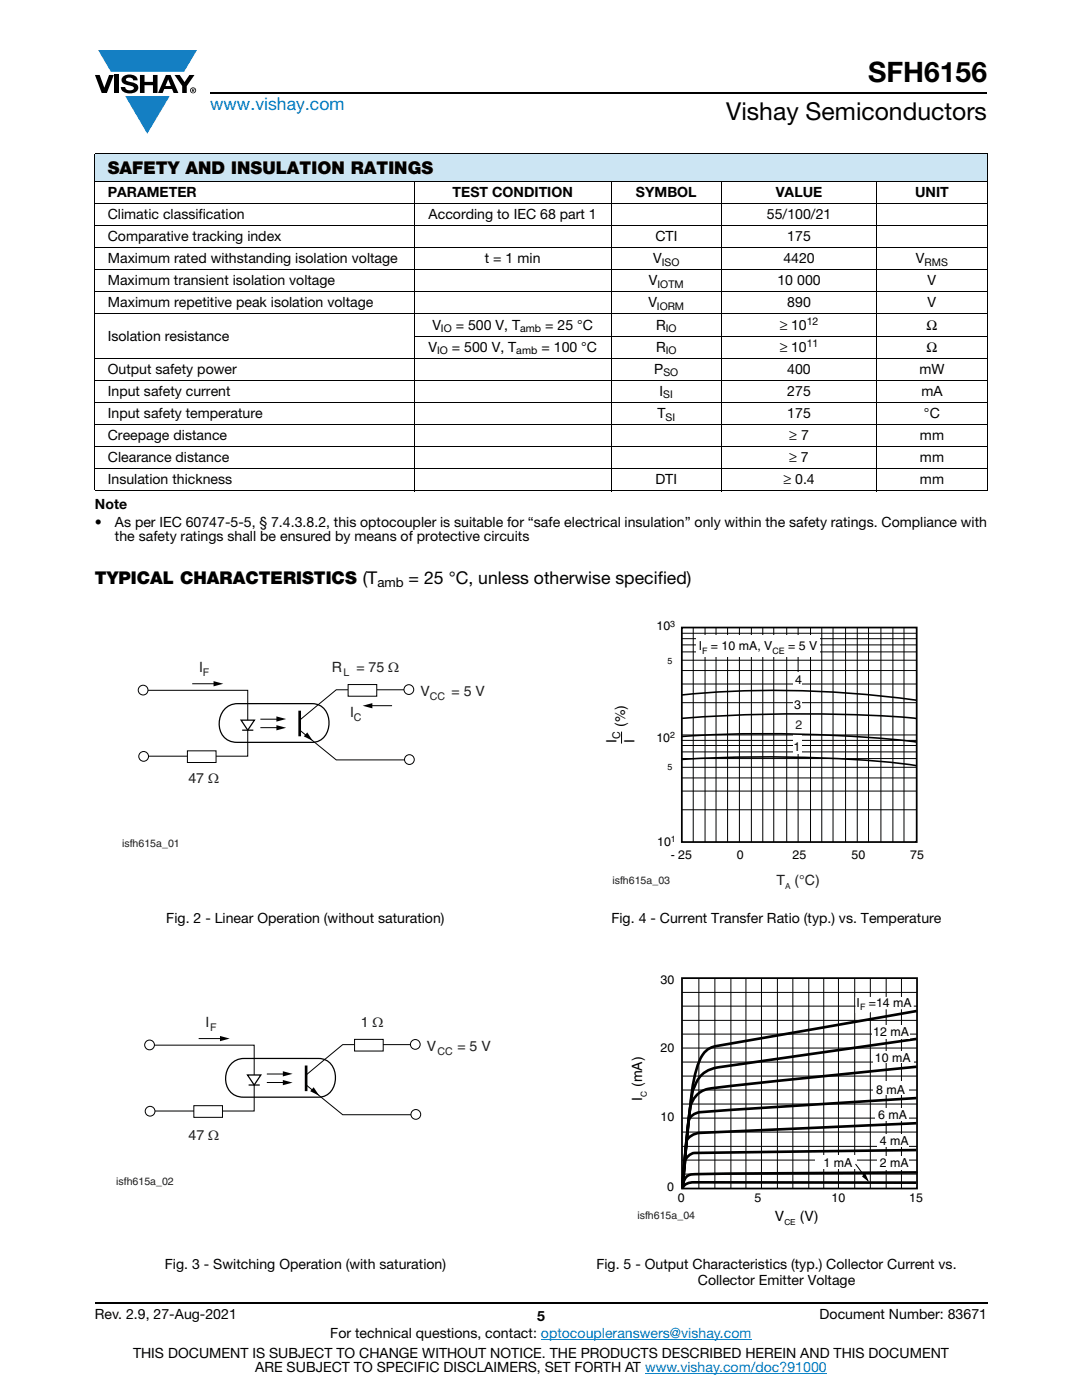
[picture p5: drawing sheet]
<svg xmlns="http://www.w3.org/2000/svg" width="216mm" height="279mm" viewBox="0 0 216 279" stroke-linecap="round" stroke-linejoin="round" font-family="sans-serif">
<g fill="#147fc3">
<path d="M19.6 10h19.7l-2.6 4.3h-1.1h-13.5z"/>
<path d="M25 19.2h8.9l-4.5 7.5z"/>
</g>
<g fill="#000">
<path d="M18.9 15h1l.9 2.5 1-2.5h.9l-1.4 3.6h-1zM22.9 15h.9v3.6h-.9zM24.6 15.3a2.1 2.1 0 0 1 2.8 .3l.1 .4h-.9a.79 .79 0 0 0-.7-.5 .79 .79 0 0 0-.8 .4l.3 .3 1 .2a1.08 1.08 0 0 1 1.2 1 1.08 1.08 0 0 1-1.1 1.2 1.73 1.73 0 0 1-2.4-1.2h.9a.96 .96 0 0 0 .8 .6 .96 .96 0 0 0 .9-.4 1.31 1.31 0 0 0-1.2-.6 1.03 1.03 0 0 1-1.1-.6 1.03 1.03 0 0 1 .2-1.1zM27.9 15h.9v1.3h1.7v-1.3h.9v3.6h-.9v-1.6h-1.7v1.6h-.9zM34.8 15h1.1l.9 1.4 1-1.4h1l-1.5 2.2v1.4h-.9v-1.4z"/>
<path d="M33.6 15.9l.5 1.3h-1.1zM33.1 15l-1.6 3.6h1l.3-.8h1.5l.3 .8h1l-1.6-3.6z"/>
<path d="M38.4 17.8h.2v.2h-.2zM38.3 17.7v.7h.1v-.3l.4 .3-.2-.3 .2-.2-.1-.2z"/>
<path d="M38.1 18a.46 .46 0 0 1 .9 0 .46 .46 0 0 1-.9 0zM37.9 18a.6 .6 0 0 0 1.2 0 .6 .6 0 0 0-1.2 0z"/>
</g>
<path d="M42 18.6h155M18.9 260h178.1" fill="none" stroke="#000" stroke-width=".36"/>
<path d="M107.9 267.3h42.1M128.7 274h36.3" fill="none" stroke="#007ec4" stroke-width=".2"/>
<path d="M18.9 30.7h178.1v5.5h-178.1z" fill="#cce5f3"/>
<g fill="#fff">
<path d="M18.9 36.2h63.8v4.4h-63.8z"/>
<path d="M82.7 36.2h39.2v4.4h-39.2z"/>
<path d="M121.9 36.2h22.1v4.4h-22.1z"/>
<path d="M144 36.2h30.9v4.4h-30.9z"/>
<path d="M174.9 36.2h22.1v4.4h-22.1z"/>
</g>
<g fill="none" stroke="#000" stroke-width=".2">
<path d="M18.9 30.7h178.1M18.9 36.2h178.1M18.9 30.8v67.1M82.7 36.1v61.9M121.9 36.1v61.9M144 36.1v61.9M174.9 36.1v61.9M197 30.8v67.1M18.9 40.6h178.1M18.9 45h178.1M18.9 49.4h178.1M18.9 53.8h178.1"/>
<path d="M18.9 58.3h178.1M18.9 62.7h178.1M18.9 71.5h178.1M18.9 75.9h178.1M82.6 67.1h114.4M18.9 80.3h178.1M18.9 84.7h178.1M18.9 89.1h178.1M18.9 93.5h178.1M18.9 97.9h178.1M28.5 137.8h20.9v13.1h-20.9M38.4 136.5h4.8"/>
<path d="M81.7 137.7h-14.6l-7.2 5.9M52 145.2h3.9M59.9 145.8l7.2 5.9h14.6M73.3 140.8h4.9"/>
</g>
<path d="M42.6 135.9l2 .6-2 .5zM55.2 143l1.9 .5-1.9 .5zM55.2 144.7l1.9 .5-1.9 .6zM61.3 146.2l1.1 1.7-1.8-.9zM72.4 140.8l1.9-.5v1.1z" fill="#000"/>
<path d="M44.9 141.5a4 4 0 0 1 3.4-1.1h11.7a7.6 7.6 0 0 1 4 .5 4.3 4.3 0 0 1 0 6.8 7.4 7.4 0 0 1-4 .5h-10.3a8.8 8.8 0 0 1-4.3-.5 4.2 4.2 0 0 1-.5-6.2zM48.3 145.7h2.2" fill="none" stroke="#000" stroke-width=".25"/>
<path d="M59.8 141.8v5.1" fill="none" stroke="#000" stroke-width=".53"/>
<path d="M37.4 149.8h5.7v2.4h-5.7z" fill="#fff"/>
<path d="M37.4 149.8h5.7v2.4h-5.7z" fill="none" stroke="#000" stroke-width=".2"/>
<path d="M69.5 136.6h5.7v2.3h-5.7z" fill="#fff"/>
<path d="M69.5 136.6h5.7v2.3h-5.7zM52 143.5h3.9" fill="none" stroke="#000" stroke-width=".2"/>
<circle cx="28.6" cy="137.7" r=".97" fill="#fff"/>
<circle cx="28.6" cy="137.7" r=".97" fill="none" stroke="#000" stroke-width=".2"/>
<circle cx="28.7" cy="151" r=".97" fill="#fff"/>
<circle cx="28.7" cy="151" r=".97" fill="none" stroke="#000" stroke-width=".2"/>
<circle cx="81.6" cy="137.6" r=".97" fill="#fff"/>
<circle cx="81.6" cy="137.6" r=".97" fill="none" stroke="#000" stroke-width=".2"/>
<circle cx="81.7" cy="151.6" r=".97" fill="#fff"/>
<circle cx="81.7" cy="151.6" r=".97" fill="none" stroke="#000" stroke-width=".2"/>
<path d="M48.1 143.7h2.7l-1.4 2z" fill="#fff"/>
<path d="M48.1 143.7h2.7l-1.4 2zM46.2 212.3a4 4 0 0 1 3.4-1.1h11.7a7.6 7.6 0 0 1 4 .5 4.3 4.3 0 0 1 0 6.8 7.4 7.4 0 0 1-4 .5h-10.3a8.8 8.8 0 0 1-4.3-.5 4.2 4.2 0 0 1-.5-6.2zM49.6 216.5h2.2" fill="none" stroke="#000" stroke-width=".25"/>
<path d="M29.8 208.6h20.9v13.1h-20.9M39.6 207.3h4.9M53.2 216h4M61.2 216.6l7.2 5.9h14.5M82.9 208.5h-14.5l-7.2 5.9" fill="none" stroke="#000" stroke-width=".2"/>
<path d="M61.1 212.6v5.2" fill="none" stroke="#000" stroke-width=".53"/>
<path d="M43.9 206.7l1.9 .6-1.9 .5zM56.4 213.8l2 .5-2 .5zM56.4 215.5l2 .6-2 .5zM62.6 217l1.1 1.7-1.8-.9z" fill="#000"/>
<path d="M38.7 220.7h5.7v2.3h-5.7z" fill="#fff"/>
<path d="M38.7 220.7h5.7v2.3h-5.7z" fill="none" stroke="#000" stroke-width=".2"/>
<path d="M70.7 207.4h5.8v2.4h-5.8z" fill="#fff"/>
<path d="M53.2 214.3h4M70.7 207.4h5.8v2.4h-5.8z" fill="none" stroke="#000" stroke-width=".2"/>
<circle cx="29.8" cy="208.5" r=".97" fill="#fff"/>
<circle cx="29.8" cy="208.5" r=".97" fill="none" stroke="#000" stroke-width=".2"/>
<circle cx="29.9" cy="221.8" r=".97" fill="#fff"/>
<circle cx="29.9" cy="221.8" r=".97" fill="none" stroke="#000" stroke-width=".2"/>
<circle cx="82.9" cy="208.4" r=".97" fill="#fff"/>
<circle cx="82.9" cy="208.4" r=".97" fill="none" stroke="#000" stroke-width=".2"/>
<circle cx="83" cy="222.4" r=".97" fill="#fff"/>
<circle cx="83" cy="222.4" r=".97" fill="none" stroke="#000" stroke-width=".2"/>
<path d="M49.4 214.5h2.7l-1.4 2z" fill="#fff"/>
<path d="M49.4 214.5h2.7l-1.4 2z" fill="none" stroke="#000" stroke-width=".25"/>
<path d="M136.1 125.2h46.8v42.8h-46.8z" fill="none" stroke="#000" stroke-width=".35"/>
<g fill="none" stroke="#000" stroke-width=".2">
<path d="M136.1 136.5h46.8M136.1 133.8h46.8M136.1 131.8h46.8M136.1 130.1h46.8M136.1 128.7h46.8M136.1 127.5h46.8M136.1 126.4h46.8M138.3 125.2v42.8M140.7 125.2v42.8M142.9 125.2v42.8M145.2 125.2v42.8M147.5 125.2v42.8"/>
<path d="M149.9 125.2v42.8M152.2 125.2v42.8M154.4 125.2v42.8M157 125.2v42.8M159.3 125.2v42.8M161.7 125.2v42.8M164 125.2v42.8M166.2 125.2v42.8M168.7 125.2v42.8M171.1 125.2v42.8M173.3 125.2v42.8M175.8 125.2v42.8"/>
<path d="M178.2 125.2v42.8M180.4 125.2v42.8M124 146v2.4M136.1 157.9h46.8M136.1 155.3h46.8M136.1 153.1h46.8M136.1 151.4h46.8M136.1 150.1h46.8M136.1 148.8h46.8M136.1 147.8h46.8M136.1 146.7h46.8M136.1 140.2h46.8"/>
<path d="M136.1 161.6h46.8"/>
</g>
<path d="M158.3 134.3h1.7v16.1h-1.7z" fill="#fff"/>
<path d="M136.1 138.7a199.2 199.2 0 0 1 46.8 1M136.1 143.4a292.8 292.8 0 0 1 46.8 0M136.1 147a264.6 264.6 0 0 1 46.8 1.1M136.1 151.6a263.8 263.8 0 0 1 45.7 1l1.1 .2" fill="none" stroke="#000" stroke-width=".32"/>
<path d="M138.8 126.8h24.7v4.2h-24.7z" fill="#fff"/>
<path d="M136.1 195.2h46.9v42h-46.9z" fill="none" stroke="#000" stroke-width=".35"/>
<g fill="none" stroke="#000" stroke-width=".2">
<path d="M136.1 198.1h46.9M139.5 195.2v42M142.6 195.2v42M145.8 195.2v42M148.8 195.2v42M151.9 195.2v42M155.1 195.2v42M158.2 195.2v42M161.4 195.2v42M164.4 195.2v42M167.3 195.2v42M170.5 195.2v42"/>
<path d="M173.7 195.2v42M176.8 195.2v42M179.9 195.2v42M136.1 217.5h46.9M136.1 214.8h46.9M136.1 212h46.9M136.1 209.2h46.9M136.1 206.4h46.9M136.1 203.6h46.9M136.1 200.8h46.9M136.1 234.3h46.9M136.1 231.5h46.9"/>
<path d="M136.1 228.8h46.9M136.1 225.9h46.9M136.1 223.1h46.9M136.1 220.3h46.9"/>
</g>
<path d="M182.9 219.1l-42.8 2.8a2.57 2.57 0 0 0-2.8 2.5l-1 12.3M182.9 201.8l-39.3 6.9a4.6 4.6 0 0 0-4.3 3.6 57.3 57.3 0 0 0-2 12.6l-1.2 11.3M182.9 207.3l-38.5 5.5a5.9 5.9 0 0 0-5.7 3.7l-.2 .5a24.2 24.2 0 0 0-1.1 6.9l-1.1 11.5M182.9 212.9l-39.9 4.2a5.2 5.2 0 0 0-4.7 2.5 6.1 6.1 0 0 0-.8 2.7l-1.3 13.7M182.9 234l-44.5 .3a1.9 1.9 0 0 0-2 1.7l-.2 1.1M182.9 224.2l-42.8 1.9a2.99 2.99 0 0 0-3.2 2.1l-.7 8.9a2.33 2.33 0 0 1 2.6-1.1h44.1M182.9 229.5l-42.9 .6a3.1 3.1 0 0 0-2.8 .8 2.52 2.52 0 0 0-.6 2l-.4 3.9" fill="none" stroke="#000" stroke-width=".53"/>
<g fill="#fff">
<path d="M162.7 230.7h8.2v2.6h-8.2z"/>
<path d="M175.1 230.7h6.3v2.7h-6.3z"/>
<path d="M175.2 226.4h6.2v2.5h-6.2z"/>
<path d="M174.6 221.2h6.8v2.5h-6.8z"/>
<path d="M174.2 215.8h7.1v2.8h-7.1z"/>
<path d="M174.2 209.9h8.1v2.3h-8.1z"/>
<path d="M174 204.6h7.5v2.7h-7.5z"/>
<path d="M170.7 199h11.6v2.4h-7.5l-1.4 .8h-2.7z"/>
</g>
<path d="M170.7 232.3l2.5 3.3" fill="none" stroke="#000" stroke-width=".2"/>
<path d="M172.6 234l.8 1.9-1.4-1.1z" fill="#000"/>
<text font-size="5.6" x="173.2" y="16.4">SFH6156</text>
<text font-size="4.9" x="144.9" y="24">Vishay Semiconductors</text>
<text font-size="3.5" fill="#007ec4" x="42" y="21.9">www.vishay.com</text>
<g font-size="3.5">
<text x="21.5" y="34.8">SAFETY AND INSULATION RATINGS</text>
<text x="18.9" y="116.5">TYPICAL CHARACTERISTICS (T</text>
<text x="81.5" y="116.5">= 25 °C, unless otherwise specified)</text>
</g>
<g font-size="2.8">
<text x="21.5" y="39.3">PARAMETER</text>
<text x="90.3" y="39.3">TEST CONDITION</text>
<text x="126.9" y="39.3">SYMBOL</text>
<text x="154.8" y="39.3">VALUE</text>
<text x="182.6" y="39.3">UNIT</text>
<text x="21.5" y="43.7">Climatic classification</text>
<text x="85.5" y="43.7">According to IEC 68 part 1</text>
<text x="153" y="43.7">55/100/21</text>
<text x="21.5" y="48.1">Comparative tracking index</text>
<text x="21.5" y="52.6">Maximum rated withstanding isolation voltage</text>
<text x="96.7" y="52.6">t = 1 min</text>
<text x="130.3" y="52.6">V</text>
<text x="130.8" y="48.1">CTI</text>
<text x="156.3" y="52.6">4420</text>
<text x="157.1" y="48.1">175</text>
<text x="182.8" y="52.6">V</text>
<text x="21.5" y="57">Maximum transient isolation voltage</text>
<text x="129.5" y="57">V</text>
<text x="155.1" y="57">10 000</text>
<text x="185.1" y="57">V</text>
<text x="21.5" y="61.4">Maximum repetitive peak isolation voltage</text>
<text x="86.3" y="65.8">V</text>
<text x="90.9" y="65.8">= 500 V, T</text>
<text x="108.8" y="65.8">= 25 °C</text>
<text x="129.4" y="61.4">V</text>
<text x="130.9" y="65.8">R</text>
<text x="155.6" y="65.8">≥ 10</text>
<text x="157.1" y="61.4">890</text>
<text x="184.9" y="65.8">Ω</text>
<text x="185.1" y="61.4">V</text>
<text x="21.5" y="68">Isolation resistance</text>
<text x="85.5" y="70.2">V</text>
<text x="90.1" y="70.2">= 500 V, T</text>
<text x="108" y="70.2">= 100 °C</text>
<text x="130.9" y="70.2">R</text>
<text x="155.6" y="70.2">≥ 10</text>
<text x="184.9" y="70.2">Ω</text>
<text x="21.5" y="74.6">Output safety power</text>
<text x="130.6" y="74.6">P</text>
<text x="157.1" y="74.6">400</text>
<text x="183.4" y="74.6">mW</text>
<text x="21.5" y="79">Input safety current</text>
<text x="21.5" y="83.4">Input safety temperature</text>
<text x="131.2" y="83.4">T</text>
<text x="131.6" y="79">I</text>
<text x="157.1" y="79">275</text>
<text x="157.1" y="83.4">175</text>
<text x="183.8" y="79">mA</text>
<text x="184.4" y="83.4">°C</text>
<text x="21.5" y="87.8">Creepage distance</text>
<text x="157.5" y="87.8">≥ 7</text>
<text x="183.6" y="87.8">mm</text>
<text x="21.5" y="92.2">Clearance distance</text>
<text x="157.5" y="92.2">≥ 7</text>
<text x="183.6" y="92.2">mm</text>
<text x="18.9" y="101.6">Note</text>
<text x="21.5" y="96.6">Insulation thickness</text>
<text x="130.8" y="96.6">DTI</text>
<text x="156.3" y="96.6">≥ 0.4</text>
<text x="183.6" y="96.6">mm</text>
<text x="18.9" y="105.1">•</text>
<text x="22.9" y="105.1">As per IEC 60747-5-5, § 7.4.3.8.2, this optocoupler is suitable for “safe electrical insulation” only within the safety ratings. Compliance with</text>
<text x="22.9" y="107.9">the safety ratings shall be ensured by means of protective circuits</text>
<text x="123" y="148.2" transform="rotate(-90 123 148.2)">I</text>
<text x="124.8" y="145.1" transform="rotate(-90 124.8 145.1)">(%)</text>
<text x="126.6" y="148.2" transform="rotate(-90 126.6 148.2)">I</text>
<text x="33.2" y="184.2">Fig. 2 - Linear Operation (without saturation)</text>
<text x="122" y="184.2">Fig. 4 - Current Transfer Ratio (typ.) vs. Temperature</text>
<text x="128.1" y="219.7" transform="rotate(-90 128.1 219.7)">I (mA)</text>
<text x="154.6" y="243.6">V</text>
<text x="159.6" y="243.6">(V)</text>
<text x="32.9" y="253.3">Fig. 3 - Switching Operation (with saturation)</text>
<text x="119" y="253.3">Fig. 5 - Output Characteristics (typ.) Collector Current vs.</text>
<text x="139.2" y="256.5">Collector Emitter Voltage</text>
<text x="18.9" y="263.3">Rev. 2.9, 27-Aug-2021</text>
<text x="107.2" y="263.6">5</text>
<text x="163.6" y="263.3">Document Number: 83671</text>
<text x="65.9" y="267.1">For technical questions, contact: optocoupleranswers@vishay.com</text>
<text x="26.5" y="271">THIS DOCUMENT IS SUBJECT TO CHANGE WITHOUT NOTICE. THE PRODUCTS DESCRIBED HEREIN AND THIS DOCUMENT</text>
<text x="50.9" y="273.8">ARE SUBJECT TO SPECIFIC DISCLAIMERS, SET FORTH AT www.vishay.com/doc?91000</text>
</g>
<g font-size="2.8" fill="#231f20">
<text x="39.7" y="134.1">I</text>
<text x="66.2" y="134.1">R</text>
<text x="71.1" y="134.1">= 75 Ω</text>
<text x="69.9" y="143.1">I</text>
<text x="83.9" y="138.9">V</text>
<text x="90.1" y="138.9">= 5 V</text>
<text x="37.6" y="156.3">47 Ω</text>
<text x="154.9" y="176.6">T (°C)</text>
<text x="41" y="204.9">I</text>
<text x="72" y="205">1 Ω</text>
<text x="85.2" y="209.7">V</text>
<text x="91.3" y="209.7">= 5 V</text>
<text x="37.6" y="227.5">47 Ω</text>
</g>
<text font-size="2.6" x="75.3" y="117.2">amb</text>
<g font-size="2.5">
<text x="131" y="125.7">10</text>
<text x="139.4" y="129.7">I</text>
<text x="141.9" y="129.7">= 10 mA, V</text>
<text x="157.3" y="129.7">= 5 V</text>
<text x="158.7" y="136.6">4</text>
<text x="158.4" y="141.4">3</text>
<text x="131" y="148">10</text>
<text x="158.4" y="150">1</text>
<text x="131.1" y="168.8">10</text>
<text x="133.8" y="171.5">- 25</text>
<text x="147" y="171.5">0</text>
<text x="158.1" y="171.5">25</text>
<text x="169.9" y="171.5">50</text>
<text x="181.6" y="171.5">75</text>
<text x="131.8" y="196.3">30</text>
<text x="170.9" y="200.9">I</text>
<text x="173.4" y="200.9">=14 mA</text>
<text x="174.2" y="206.7">12 mA</text>
<text x="131.8" y="210">20</text>
<text x="174.6" y="211.9">10 mA</text>
<text x="174.9" y="218.2">8 mA</text>
<text x="131.8" y="223.7">10</text>
<text x="175.2" y="223.3">6 mA</text>
<text x="164.3" y="232.9">1 mA</text>
<text x="175.6" y="232.9">2 mA</text>
<text x="175.6" y="228.5">4 mA</text>
<text x="133.1" y="237.7">0</text>
<text x="135.2" y="240">0</text>
<text x="150.6" y="240">5</text>
<text x="165.9" y="240">10</text>
<text x="181.4" y="240">15</text>
</g>
<text font-size="2.5" fill="#231f20" x="158.7" y="145.5">2</text>
<g font-size="2.1">
<text x="132.1" y="53.1">ISO</text>
<text x="184.5" y="53.1">RMS</text>
<text x="131.2" y="57.5">IOTM</text>
<text x="131.1" y="61.9">IORM</text>
<text x="161" y="64.9">12</text>
<text x="87.2" y="70.7">IO</text>
<text x="88" y="66.3">IO</text>
<text x="103" y="70.7">amb</text>
<text x="103.8" y="66.3">amb</text>
<text x="132.8" y="66.3">IO</text>
<text x="132.8" y="70.7">IO</text>
<text x="161" y="69.3">11</text>
<text x="132.4" y="75.1">SO</text>
<text x="132.4" y="79.5">SI</text>
<text x="132.8" y="83.9">SI</text>
<text x="123.7" y="147.5" transform="rotate(-90 123.7 147.5)">C</text>
</g>
<g font-size="2.1" fill="#231f20">
<text x="40.5" y="134.9">F</text>
<text x="68.6" y="134.9">L</text>
<text x="70.6" y="143.9">C</text>
<text x="85.8" y="139.7">CC</text>
<text x="24.3" y="169">isfh615a_01</text>
<text x="122.2" y="176.3">isfh615a_03</text>
<text x="41.9" y="205.7">F</text>
<text x="87.3" y="210.5">CC</text>
<text x="23.2" y="236.4">isfh615a_02</text>
<text x="127.2" y="243.3">isfh615a_04</text>
</g>
<g font-size="1.8">
<text x="133.8" y="125">3</text>
<text x="140.1" y="130.4">F</text>
<text x="154.2" y="130.4">CE</text>
<text x="133.2" y="132.6">5</text>
<text x="133.7" y="147.3">2</text>
<text x="133.2" y="153.7">5</text>
<text x="133.9" y="168.1">1</text>
<text x="171.6" y="201.6">F</text>
</g>
<text font-size="1.6" fill="#231f20" x="156.7" y="177.5">A</text>
<g font-size="1.6">
<text x="129.1" y="218.9" transform="rotate(-90 129.1 218.9)">C</text>
<text x="156.5" y="244.5">CE</text>
</g>
</svg>
